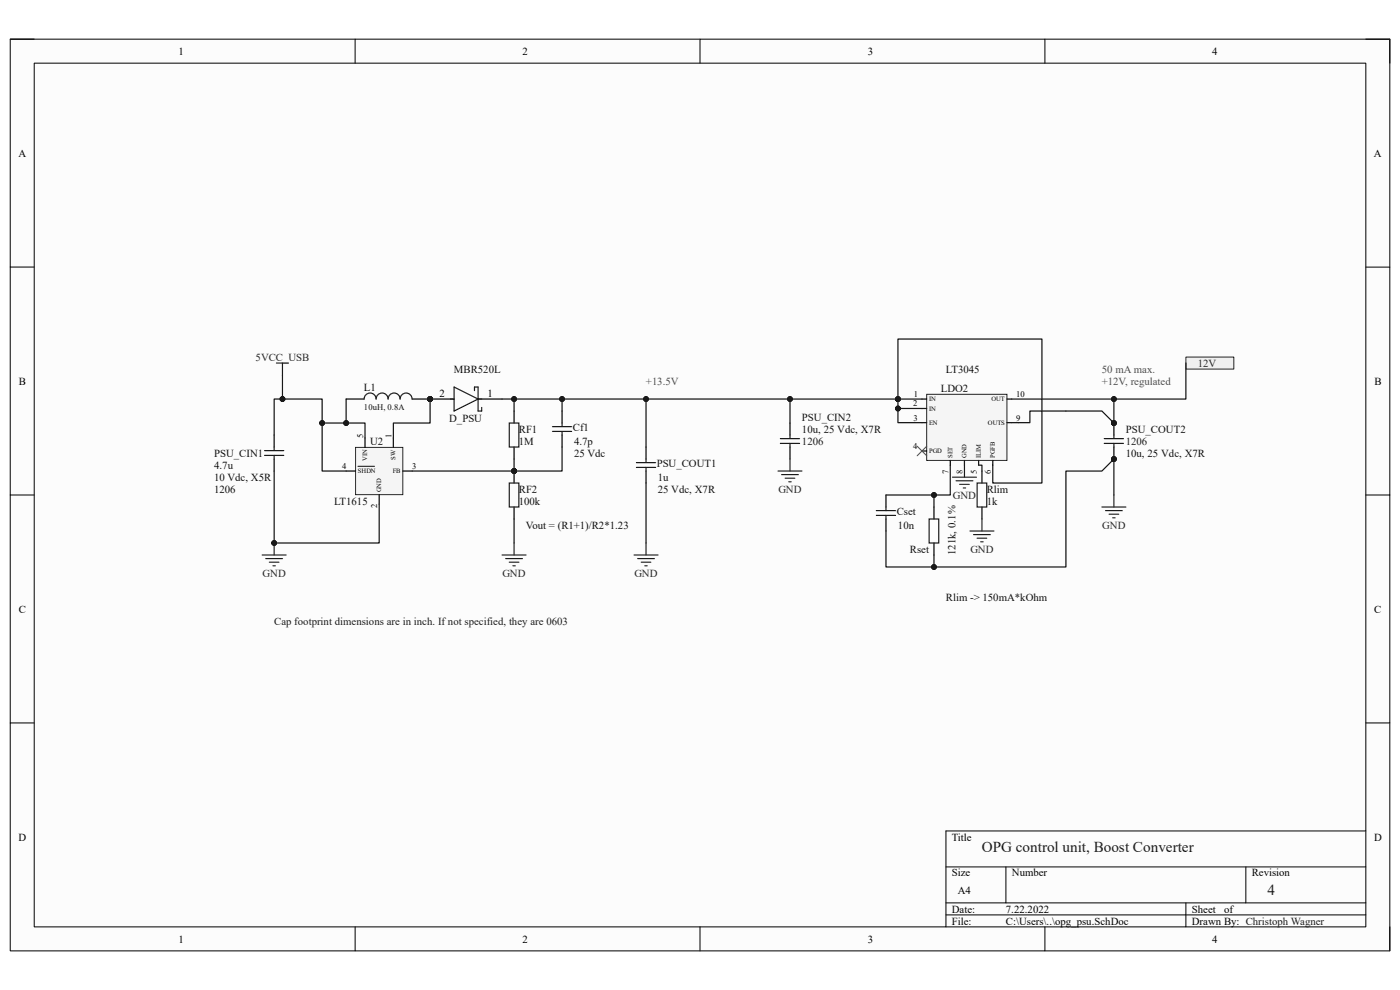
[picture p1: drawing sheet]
<svg xmlns="http://www.w3.org/2000/svg" width="297mm" height="210mm" viewBox="0 0 297 210" stroke-linecap="round" stroke-linejoin="round" font-family="sans-serif">
<path d="M2.2 8.3h292.7v193.4h-292.7z" fill-rule="evenodd" fill="#fcfcfc"/>
<path d="M2.2 8.3h292.7v193.4h-292.7z" fill="none" stroke="#000" stroke-width=".21"/>
<path d="M7.3 13.4h282.5v183.2h-282.5z" fill-rule="evenodd" fill="#fcfcfc"/>
<g fill="none" stroke="#000" stroke-width=".21">
<path d="M2.2 8.3h5.1M7.3 13.4h282.5v183.2h-282.5zM75.3 8.3v5.1M148.5 8.3v5.1M221.7 8.3v5.1M289.8 8.3h5.1v5.1M2.2 56.7h5.1M289.8 56.7h5.1M2.2 105h5.1M289.8 105h5.1M2.2 153.4h5.1M289.8 153.4h5.1"/>
<path d="M289.8 176.3h-89.1v20.3M75.3 196.6v5.1M148.5 196.6v5.1M200.7 183.9h89.1M200.7 191.5h89.1M200.7 194.1h89.1M213.4 183.9v7.6M221.7 196.6v5.1M251.6 191.5v5.1M264.3 183.9v7.6M294.9 196.6v5.1"/>
</g>
<path d="M75.4 94.9h10.1v10h-10.1z" fill-rule="evenodd" fill="#f5f5f5"/>
<path d="M75.4 94.9h10.1v10h-10.1z" fill="none" stroke="#262626" stroke-width=".21"/>
<path d="M73.4 99.9h2M77.4 92.9v2M83.4 92.9v2M85.5 99.9h2M80.4 104.9v2" fill="none" stroke="#000" stroke-width=".25"/>
<path d="M75.9 98.9h3.5" fill="none" stroke="#000" stroke-width=".21"/>
<path d="M196.6 83.7h17v14h-17z" fill-rule="evenodd" fill="#f5f5f5"/>
<path d="M196.6 83.7h17v14h-17z" fill="none" stroke="#262626" stroke-width=".21"/>
<path d="M195.6 84.7h1M195.6 86.7h1M195.6 89.7h1M195.6 95.7h1M201.6 97.7v1M204.6 97.7v1M207.6 97.7v1M210.6 97.7v1M213.6 84.7h1M213.6 89.7h1" fill="none" stroke="#000" stroke-width=".25"/>
<circle cx="91.2" cy="84.7" r=".51" fill="#0e0e0e"/>
<circle cx="91.2" cy="84.7" r=".51" fill="none" stroke="#0e0e0e" stroke-width=".21"/>
<path d="M91.2 84.7h5.1" fill="none" stroke="#000" stroke-width=".25"/>
<circle cx="91.2" cy="84.7" r=".51" fill="#0e0e0e"/>
<circle cx="91.2" cy="84.7" r=".51" fill="none" stroke="#0e0e0e" stroke-width=".21"/>
<path d="M101.4 84.7h5.1" fill="none" stroke="#000" stroke-width=".25"/>
<path d="M95.6 84.7h.7M96.3 82.1l5.1 2.6-5.1 2.5zM100.7 82.9v-.8h.7v5.1h.8v-.8M101.4 84.7h.8" fill="none" stroke="#1c1c1c" stroke-width=".25"/>
<circle cx="91.2" cy="84.7" r=".51" fill="#0e0e0e"/>
<circle cx="91.2" cy="84.7" r=".51" fill="none" stroke="#0e0e0e" stroke-width=".21"/>
<path d="M79.8 84.6a1.27 1.27 0 0 1 1.3-1.2 1.27 1.27 0 0 1 1.2 1.2 1.27 1.27 0 0 1 1.3-1.2 1.27 1.27 0 0 1 1.3 1.2" fill="none" stroke="#1c1c1c" stroke-width=".25"/>
<path d="M73.4 84.6h3.8M87.4 84.7h3.8" fill="none" stroke="#000" stroke-width=".25"/>
<circle cx="91.2" cy="84.7" r=".51" fill="#0e0e0e"/>
<circle cx="91.2" cy="84.7" r=".51" fill="none" stroke="#0e0e0e" stroke-width=".21"/>
<path d="M56.1 95.6h4.1M56.1 96.6h4.1M58.2 94.8v.8M58.2 96.6v.8M77.2 84.6a1.27 1.27 0 0 1 1.3-1.2 1.27 1.27 0 0 1 1.3 1.2M84.9 84.7a1.27 1.27 0 0 1 1.3-1.3 1.27 1.27 0 0 1 1.2 1.3M108 89.7h2.1v5.1h-2.1z" fill="none" stroke="#1c1c1c" stroke-width=".25"/>
<path d="M58.2 92.3v2.5M58.2 97.4v2.5M109.1 87.2v2.5M109.1 94.8v2.6" fill="none" stroke="#000" stroke-width=".25"/>
<circle cx="109.1" cy="99.9" r=".51" fill="#0e0e0e"/>
<circle cx="109.1" cy="99.9" r=".51" fill="none" stroke="#0e0e0e" stroke-width=".21"/>
<path d="M109.1 99.9v2.6" fill="none" stroke="#000" stroke-width=".25"/>
<circle cx="109.1" cy="99.9" r=".51" fill="#0e0e0e"/>
<circle cx="109.1" cy="99.9" r=".51" fill="none" stroke="#0e0e0e" stroke-width=".21"/>
<path d="M119.2 87.2v2.5M119.2 92.3v2.5M137.1 94.8v2.6M137.1 99.9v2.6M109.1 107.6v2.5" fill="none" stroke="#000" stroke-width=".25"/>
<path d="M117.2 90.5h4.1M117.2 91.5h4.1M119.2 89.7v.8M119.2 91.5v.8M135 98.1h4.1M135 99.2h4.1M137.1 97.4v.7M137.1 99.2v.7M108 102.5h2.1v5.1h-2.1z" fill="none" stroke="#1c1c1c" stroke-width=".25"/>
<path d="M55.6 117.7h5.1M56.4 118.5h3.5M57.1 119.3h2.1M58.2 115.2v2.5M57.9 120h.5" fill="none" stroke="#262626" stroke-width=".25"/>
<circle cx="58.2" cy="115.2" r=".51" fill="#0e0e0e"/>
<circle cx="58.2" cy="115.2" r=".51" fill="none" stroke="#0e0e0e" stroke-width=".21"/>
<g fill="none" stroke="#262626" stroke-width=".25">
<path d="M204.6 98.7v2.5M106.5 117.7h5.1M107.3 118.5h3.5M108 119.3h2.1M109.1 115.2v2.5M134.5 117.7h5.1M135.3 118.5h3.5M136 119.3h2.1M137.1 115.2v2.5M202.1 101.2h5.1M202.8 102h3.6M203.6 102.8h2"/>
<path d="M204.4 103.5h.5M108.8 120h.5M136.8 120h.5"/>
</g>
<path d="M188 105v2.6M188 110.1v2.5" fill="none" stroke="#000" stroke-width=".25"/>
<path d="M185.9 108.3h4.1M185.9 109.3h4.1M188 107.6v.7M188 109.3v.8" fill="none" stroke="#1c1c1c" stroke-width=".25"/>
<circle cx="236.3" cy="97.4" r=".51" fill="#0e0e0e"/>
<circle cx="236.3" cy="97.4" r=".51" fill="none" stroke="#0e0e0e" stroke-width=".21"/>
<circle cx="236.3" cy="89.7" r=".51" fill="#0e0e0e"/>
<circle cx="236.3" cy="89.7" r=".51" fill="none" stroke="#0e0e0e" stroke-width=".21"/>
<path d="M236.3 94.8v2.6" fill="none" stroke="#000" stroke-width=".25"/>
<circle cx="236.3" cy="97.4" r=".51" fill="#0e0e0e"/>
<circle cx="236.3" cy="97.4" r=".51" fill="none" stroke="#0e0e0e" stroke-width=".21"/>
<path d="M236.3 89.7v2.6" fill="none" stroke="#000" stroke-width=".25"/>
<circle cx="236.3" cy="89.7" r=".51" fill="#0e0e0e"/>
<circle cx="236.3" cy="89.7" r=".51" fill="none" stroke="#0e0e0e" stroke-width=".21"/>
<path d="M165.6 93h4M165.6 94.1h4M167.6 92.3v.7M167.6 94.1v.7M234.3 93h4M234.3 94.1h4M236.3 92.3v.7M236.3 94.1v.7M207.3 102.5h2v5.1h-2z" fill="none" stroke="#1c1c1c" stroke-width=".25"/>
<g fill="none" stroke="#262626" stroke-width=".25">
<path d="M165.1 99.9h5M167.6 97.4v2.5M165.8 100.7h3.6M166.6 101.4h2M167.3 102.2h.6M205.8 112.6h5.1M206.5 113.4h3.6M207.3 114.2h2M208.1 114.9h.5M208.3 110.1v2.5M233.8 107.6h5.1M234.5 108.3h3.6"/>
<path d="M235.3 109.1h2M236.1 109.8h.5M236.3 105v2.6"/>
</g>
<path d="M167.6 89.7v2.6M167.6 94.8v2.6M208.3 99.9v2.6M208.3 107.6v2.5" fill="none" stroke="#000" stroke-width=".25"/>
<path d="M194.6 94.7l2 2M196.6 94.7l-2 2" fill="none" stroke="#4c4c4c" stroke-width=".21"/>
<path d="M251.6 75.7h10.2v2.6h-10.2z" fill-rule="evenodd" fill="#f0f0f0"/>
<path d="M251.6 75.7h10.2v2.6h-10.2z" fill="none" stroke="#262626" stroke-width=".21"/>
<path d="M58.7 77h2.5M59.9 77v2.6" fill="none" stroke="#262626" stroke-width=".25"/>
<path d="M198.1 107.6v2.5M198.1 115.2v2.5" fill="none" stroke="#000" stroke-width=".25"/>
<path d="M197.1 110.1h2.1v5.1h-2.1z" fill="none" stroke="#1c1c1c" stroke-width=".25"/>
<path d="M68.3 89.7v10.2h5.1" fill="none" stroke="#0e0e0e" stroke-width=".25"/>
<circle cx="68.3" cy="89.7" r=".51" fill="#0e0e0e"/>
<circle cx="68.3" cy="89.7" r=".51" fill="none" stroke="#0e0e0e" stroke-width=".21"/>
<path d="M73.4 84.7v5" fill="none" stroke="#0e0e0e" stroke-width=".25"/>
<circle cx="73.4" cy="89.7" r=".51" fill="#0e0e0e"/>
<circle cx="73.4" cy="89.7" r=".51" fill="none" stroke="#0e0e0e" stroke-width=".21"/>
<path d="M91.2 84.7v5h-7.8v3.2" fill="none" stroke="#0e0e0e" stroke-width=".25"/>
<circle cx="91.2" cy="84.7" r=".51" fill="#0e0e0e"/>
<circle cx="91.2" cy="84.7" r=".51" fill="none" stroke="#0e0e0e" stroke-width=".21"/>
<path d="M106.5 84.7h2.6v2.5" fill="none" stroke="#0e0e0e" stroke-width=".25"/>
<circle cx="109.1" cy="84.7" r=".51" fill="#0e0e0e"/>
<circle cx="109.1" cy="84.7" r=".51" fill="none" stroke="#0e0e0e" stroke-width=".21"/>
<path d="M109.1 97.4v2.5h-21.6" fill="none" stroke="#0e0e0e" stroke-width=".25"/>
<circle cx="109.1" cy="99.9" r=".51" fill="#0e0e0e"/>
<circle cx="109.1" cy="99.9" r=".51" fill="none" stroke="#0e0e0e" stroke-width=".21"/>
<path d="M109.1 84.7h10.1v2.5" fill="none" stroke="#0e0e0e" stroke-width=".25"/>
<circle cx="109.1" cy="84.7" r=".51" fill="#0e0e0e"/>
<circle cx="109.1" cy="84.7" r=".51" fill="none" stroke="#0e0e0e" stroke-width=".21"/>
<circle cx="119.2" cy="84.7" r=".51" fill="#0e0e0e"/>
<circle cx="119.2" cy="84.7" r=".51" fill="none" stroke="#0e0e0e" stroke-width=".21"/>
<path d="M119.2 94.8v5.1h-10.1" fill="none" stroke="#0e0e0e" stroke-width=".25"/>
<circle cx="109.1" cy="99.9" r=".51" fill="#0e0e0e"/>
<circle cx="109.1" cy="99.9" r=".51" fill="none" stroke="#0e0e0e" stroke-width=".21"/>
<path d="M119.2 84.7h17.9v10.1M137.1 102.5v12.7" fill="none" stroke="#0e0e0e" stroke-width=".25"/>
<circle cx="119.2" cy="84.7" r=".51" fill="#0e0e0e"/>
<circle cx="119.2" cy="84.7" r=".51" fill="none" stroke="#0e0e0e" stroke-width=".21"/>
<circle cx="137.1" cy="84.7" r=".51" fill="#0e0e0e"/>
<circle cx="137.1" cy="84.7" r=".51" fill="none" stroke="#0e0e0e" stroke-width=".21"/>
<path d="M58.2 99.9v15.3h22.2v-8.3" fill="none" stroke="#0e0e0e" stroke-width=".25"/>
<circle cx="58.2" cy="115.2" r=".51" fill="#0e0e0e"/>
<circle cx="58.2" cy="115.2" r=".51" fill="none" stroke="#0e0e0e" stroke-width=".21"/>
<path d="M190.5 84.7v2h5.1" fill="none" stroke="#0e0e0e" stroke-width=".25"/>
<circle cx="190.5" cy="86.7" r=".51" fill="#0e0e0e"/>
<circle cx="190.5" cy="86.7" r=".51" fill="none" stroke="#0e0e0e" stroke-width=".21"/>
<circle cx="190.5" cy="84.7" r=".51" fill="#0e0e0e"/>
<circle cx="190.5" cy="84.7" r=".51" fill="none" stroke="#0e0e0e" stroke-width=".21"/>
<path d="M190.5 86.7v3h5.1" fill="none" stroke="#0e0e0e" stroke-width=".25"/>
<circle cx="190.5" cy="86.7" r=".51" fill="#0e0e0e"/>
<circle cx="190.5" cy="86.7" r=".51" fill="none" stroke="#0e0e0e" stroke-width=".21"/>
<path d="M201.6 98.7v6.3h-13.6" fill="none" stroke="#0e0e0e" stroke-width=".25"/>
<circle cx="198.1" cy="105" r=".51" fill="#0e0e0e"/>
<circle cx="198.1" cy="105" r=".51" fill="none" stroke="#0e0e0e" stroke-width=".21"/>
<path d="M195.6 84.7h-28v5M207.6 98.7h.7v1.2M109.1 110.1v5.1" fill="none" stroke="#0e0e0e" stroke-width=".25"/>
<circle cx="190.5" cy="84.7" r=".51" fill="#0e0e0e"/>
<circle cx="190.5" cy="84.7" r=".51" fill="none" stroke="#0e0e0e" stroke-width=".21"/>
<circle cx="167.6" cy="84.7" r=".51" fill="#0e0e0e"/>
<circle cx="167.6" cy="84.7" r=".51" fill="none" stroke="#0e0e0e" stroke-width=".21"/>
<path d="M190.5 84.7v-12.8h30.5v30.6h-10.4v-3.8" fill="none" stroke="#0e0e0e" stroke-width=".25"/>
<circle cx="190.5" cy="84.7" r=".51" fill="#0e0e0e"/>
<circle cx="190.5" cy="84.7" r=".51" fill="none" stroke="#0e0e0e" stroke-width=".21"/>
<path d="M137.1 84.7h30.5" fill="none" stroke="#0e0e0e" stroke-width=".25"/>
<circle cx="137.1" cy="84.7" r=".51" fill="#0e0e0e"/>
<circle cx="137.1" cy="84.7" r=".51" fill="none" stroke="#0e0e0e" stroke-width=".21"/>
<circle cx="167.6" cy="84.7" r=".51" fill="#0e0e0e"/>
<circle cx="167.6" cy="84.7" r=".51" fill="none" stroke="#0e0e0e" stroke-width=".21"/>
<path d="M58.2 92.3v-7.6h10.1v5h9.1v3.2" fill="none" stroke="#0e0e0e" stroke-width=".25"/>
<circle cx="59.9" cy="84.6" r=".51" fill="#0e0e0e"/>
<circle cx="59.9" cy="84.6" r=".51" fill="none" stroke="#0e0e0e" stroke-width=".21"/>
<circle cx="68.3" cy="89.7" r=".51" fill="#0e0e0e"/>
<circle cx="68.3" cy="89.7" r=".51" fill="none" stroke="#0e0e0e" stroke-width=".21"/>
<circle cx="73.4" cy="89.7" r=".51" fill="#0e0e0e"/>
<circle cx="73.4" cy="89.7" r=".51" fill="none" stroke="#0e0e0e" stroke-width=".21"/>
<path d="M59.9 79.6v5" fill="none" stroke="#0e0e0e" stroke-width=".25"/>
<circle cx="59.9" cy="84.6" r=".51" fill="#0e0e0e"/>
<circle cx="59.9" cy="84.6" r=".51" fill="none" stroke="#0e0e0e" stroke-width=".21"/>
<path d="M188 112.6v7.7h10.1" fill="none" stroke="#0e0e0e" stroke-width=".25"/>
<circle cx="198.1" cy="120.3" r=".51" fill="#0e0e0e"/>
<circle cx="198.1" cy="120.3" r=".51" fill="none" stroke="#0e0e0e" stroke-width=".21"/>
<path d="M251.6 77v7.7h-37" fill="none" stroke="#0e0e0e" stroke-width=".25"/>
<circle cx="236.3" cy="84.7" r=".51" fill="#0e0e0e"/>
<circle cx="236.3" cy="84.7" r=".51" fill="none" stroke="#0e0e0e" stroke-width=".21"/>
<path d="M214.6 89.7h1.4M236.3 84.7v5l-2.5-2.5h-7.7" fill="none" stroke="#0e0e0e" stroke-width=".25"/>
<circle cx="236.3" cy="84.7" r=".51" fill="#0e0e0e"/>
<circle cx="236.3" cy="84.7" r=".51" fill="none" stroke="#0e0e0e" stroke-width=".21"/>
<circle cx="236.3" cy="89.7" r=".51" fill="#0e0e0e"/>
<circle cx="236.3" cy="89.7" r=".51" fill="none" stroke="#0e0e0e" stroke-width=".21"/>
<path d="M236.3 105v-7.6l-2.5 2.5h-7.7v20.4h-28v-2.6" fill="none" stroke="#0e0e0e" stroke-width=".25"/>
<circle cx="198.1" cy="120.3" r=".51" fill="#0e0e0e"/>
<circle cx="198.1" cy="120.3" r=".51" fill="none" stroke="#0e0e0e" stroke-width=".21"/>
<circle cx="236.3" cy="97.4" r=".51" fill="#0e0e0e"/>
<circle cx="236.3" cy="97.4" r=".51" fill="none" stroke="#0e0e0e" stroke-width=".21"/>
<path d="M226.1 87.2h-7.6v2.5h-2.5M198.1 105v2.6" fill="none" stroke="#0e0e0e" stroke-width=".25"/>
<circle cx="198.1" cy="105" r=".51" fill="#0e0e0e"/>
<circle cx="198.1" cy="105" r=".51" fill="none" stroke="#0e0e0e" stroke-width=".21"/>
<g font-size="3.2" fill="#1c1c1c">
<text x="208.3" y="180.6">OPG control unit, Boost Converter</text>
<text x="268.9" y="189.8">4</text>
</g>
<g font-size="2.3">
<text x="37.9" y="11.6">1</text>
<text x="110.9" y="11.6">2</text>
<text x="184.1" y="11.6">3</text>
<text x="257.2" y="11.6">4</text>
<text x="3.9" y="33.2">A</text>
<text x="291.5" y="33.2">A</text>
<text x="4" y="81.6">B</text>
<text x="291.6" y="81.6">B</text>
<text x="93.3" y="84.2">2</text>
<text x="103.4" y="84.2">1</text>
<text x="4" y="130">C</text>
<text x="291.5" y="130">C</text>
<text x="3.9" y="178.3">D</text>
<text x="201.9" y="178.3">Title</text>
<text x="291.5" y="178.3">D</text>
<text x="201.9" y="185.9">Size</text>
<text x="214.7" y="185.9">Number</text>
<text x="265.6" y="185.9">Revision</text>
<text x="203.2" y="189.7">A4</text>
<text x="201.9" y="193.6">Date:</text>
<text x="201.9" y="196.1">File:</text>
<text x="213.4" y="193.6">7.22.2022</text>
<text x="213.4" y="196.1">C:\Users\..\opg_psu.SchDoc</text>
<text x="252.8" y="193.6">Sheet</text>
<text x="252.9" y="196.1">Drawn By: Christoph Wagner</text>
<text x="259.7" y="193.6">of</text>
<text x="37.9" y="199.9">1</text>
<text x="110.9" y="199.9">2</text>
<text x="184.1" y="199.9">3</text>
<text x="257.2" y="199.9">4</text>
</g>
<g font-size="2.3" fill="#262626">
<text x="54.2" y="76.5">5VCC_USB</text>
<text x="254.1" y="77.8">12V</text>
<text x="165.1" y="104.5">GND</text>
<text x="202.1" y="105.8">GND</text>
<text x="233.8" y="112.1">GND</text>
<text x="205.9" y="117.2">GND</text>
<text x="55.7" y="122.3">GND</text>
<text x="106.6" y="122.3">GND</text>
<text x="134.6" y="122.3">GND</text>
</g>
<g font-size="2.3" fill="#0e0e0e">
<text x="77.2" y="82.9">L1</text>
<text x="96.3" y="79">MBR520L</text>
<text x="199.6" y="83.1">LDO2</text>
<text x="200.7" y="79">LT3045</text>
<text x="95.3" y="89.5">D_PSU</text>
<text x="170.1" y="89.2">PSU_CIN2</text>
<text x="78.5" y="94.3">U2</text>
<text x="110.1" y="91.8">RF1</text>
<text x="110.1" y="94.3">1M</text>
<text x="121.5" y="91.5">Cf1</text>
<text x="121.8" y="94.3">4.7p</text>
<text x="170.1" y="91.8">10u, 25 Vdc, X7R</text>
<text x="238.8" y="91.8">PSU_COUT2</text>
<text x="45.4" y="99.4">4.7u</text>
<text x="45.4" y="96.9">PSU_CIN1</text>
<text x="45.4" y="101.9">10 Vdc, X5R</text>
<text x="121.8" y="96.9">25 Vdc</text>
<text x="139.3" y="99.1">PSU_COUT1</text>
<text x="139.6" y="101.9">1u</text>
<text x="238.8" y="96.9">10u, 25 Vdc, X7R</text>
<text x="45.4" y="104.5">1206</text>
<text x="70.9" y="107.1">LT1615</text>
<text x="110.1" y="104.5">RF2</text>
<text x="110.1" y="107.1">100k</text>
<text x="139.6" y="104.5">25 Vdc, X7R</text>
<text x="209.3" y="104.5">Rlim</text>
<text x="209.3" y="107.1">1k</text>
<text x="111.6" y="112.1">Vout = (R1+1)/R2*1.23</text>
<text x="190.2" y="109.3">Cset</text>
<text x="190.5" y="112.1">10n</text>
<text x="193" y="117.2">Rset</text>
<text x="202.7" y="117.7" transform="rotate(-90 202.7 117.7)">121k, 0.1%</text>
<text x="200.7" y="127.4">Rlim -&gt; 150mA*kOhm</text>
</g>
<g font-size="2.3" fill="#4c4c4c">
<text x="137" y="81.6">+13.5V</text>
<text x="233.8" y="81.6">+12V, regulated</text>
<text x="233.8" y="79">50 mA max.</text>
</g>
<g font-size="2.3" fill="#1c1c1c">
<text x="170.1" y="94.3">1206</text>
<text x="238.8" y="94.3">1206</text>
<text x="58.2" y="132.5">Cap footprint dimensions are in inch. If not specified, they are 0603</text>
</g>
<text font-size="1.8" fill="#0e0e0e" x="77.2" y="87">10uH, 0.8A</text>
<g font-size="1.8">
<text x="193.7" y="86.2">2</text>
<text x="193.8" y="89.2">3</text>
<text x="193.9" y="84.2">1</text>
<text x="215.6" y="89.2">9</text>
<text x="215.6" y="84.2">10</text>
<text x="77" y="92.9" transform="rotate(-90 77 92.9)">5</text>
<text x="83.1" y="92.9" transform="rotate(-90 83.1 92.9)">1</text>
<text x="193.7" y="95.2">4</text>
<text x="72.6" y="99.5">4</text>
<text x="87.5" y="99.5">3</text>
<text x="201.2" y="100.5" transform="rotate(-90 201.2 100.5)">7</text>
<text x="204.2" y="100.5" transform="rotate(-90 204.2 100.5)">8</text>
<text x="207.2" y="100.5" transform="rotate(-90 207.2 100.5)">5</text>
<text x="210.2" y="100.5" transform="rotate(-90 210.2 100.5)">6</text>
<text x="80.1" y="107.8" transform="rotate(-90 80.1 107.8)">2</text>
</g>
<g font-size="1.4">
<text x="197.1" y="85.1">IN</text>
<text x="197.1" y="87.1">IN</text>
<text x="210.3" y="85.1">OUT</text>
<text x="197.1" y="90.1">EN</text>
<text x="209.6" y="90.1">OUTS</text>
<text x="75.9" y="100.4">SHDN</text>
<text x="77.9" y="97.8" transform="rotate(-90 77.9 97.8)">VIN</text>
<text x="83.3" y="100.4">FB</text>
<text x="83.9" y="97.5" transform="rotate(-90 83.9 97.5)">SW</text>
<text x="197.1" y="96.1">PGD</text>
<text x="202.1" y="97.2" transform="rotate(-90 202.1 97.2)">SET</text>
<text x="205.1" y="97.2" transform="rotate(-90 205.1 97.2)">GND</text>
<text x="208.1" y="97.2" transform="rotate(-90 208.1 97.2)">ILIM</text>
<text x="211.1" y="97.2" transform="rotate(-90 211.1 97.2)">PGFB</text>
<text x="80.9" y="104.4" transform="rotate(-90 80.9 104.4)">GND</text>
</g>
</svg>
